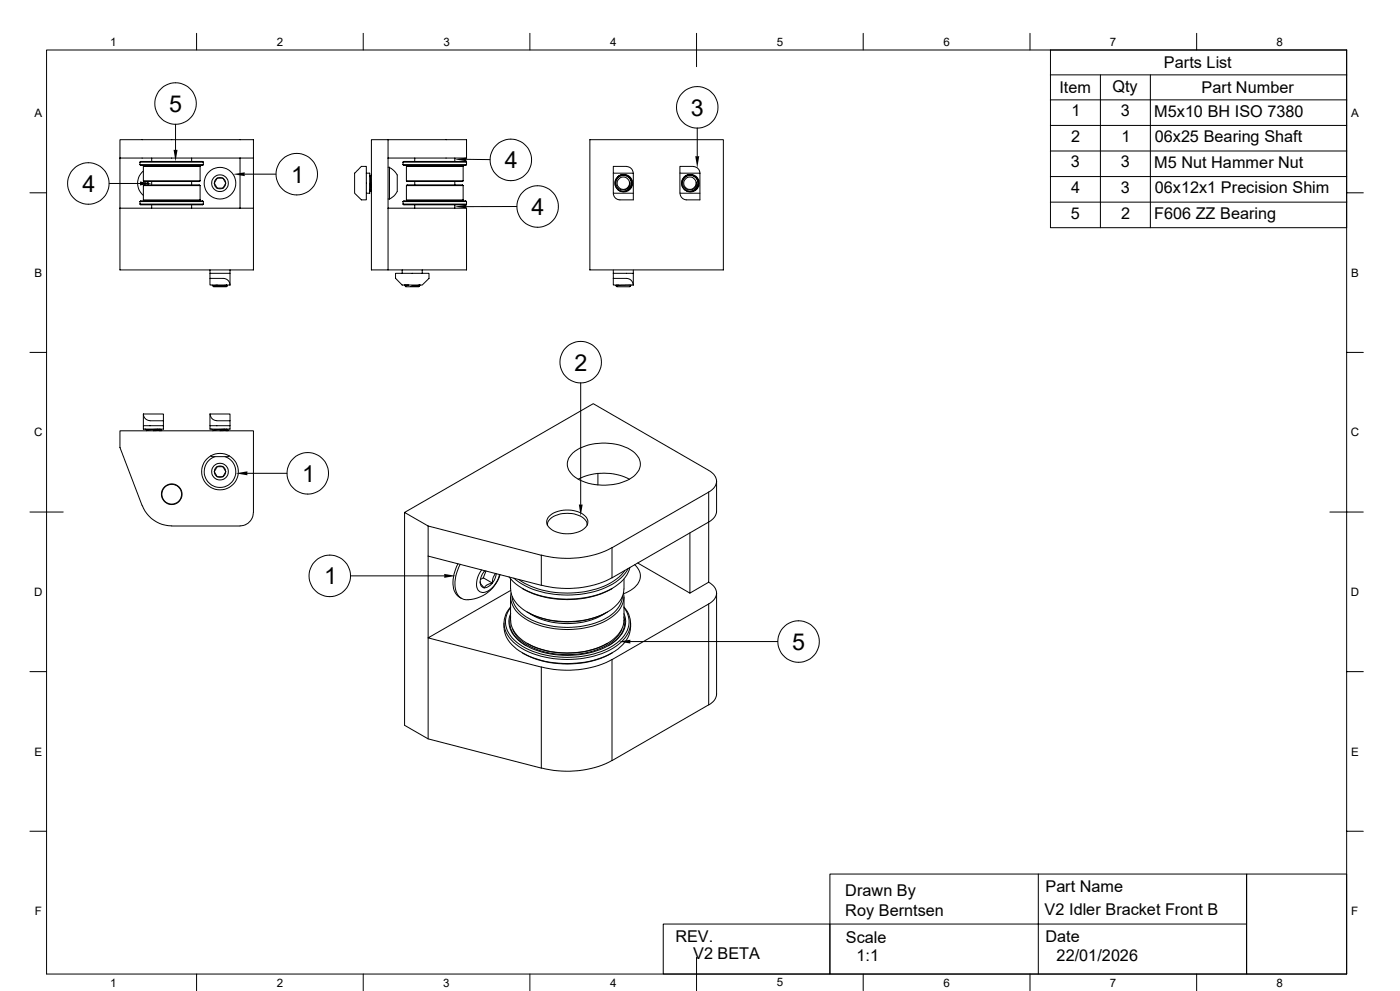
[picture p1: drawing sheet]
<svg xmlns="http://www.w3.org/2000/svg" width="420mm" height="297mm" viewBox="0 0 420 297" stroke-linecap="round" stroke-linejoin="round" font-family="sans-serif">
<g fill="none" stroke="#000" stroke-width=".3">
<path d="M14 15h390v276.9h-390zM59 10v5M109 10v5M159 10v5M209 10v10M259 10v5M309 10v5M359 10v5M404 15h-88.9v53.2h88.9M52.7 37.3v7.6M209.2 38.4v8.4M315.1 22.4h88.9"/>
<path d="M315.1 29.9h88.9M315.1 37.6h88.9M330.1 22.4v45.8M345.1 22.4v45.8M9 57.8h5M32.8 55h9.2M36 47.4v33.5h40v-33.5M36 47.4v-5.5h40v5.5h-4M36 47.4h36M42 49.4l.2 .2h18.6l.2-.2M42 49.4h19M42 48.6l.2-.2h18.6l.2 .2"/>
<path d="M42 48.6h19M42 48.6v.8M43 55.6l.2-.2h16.6l.2 .2M43 55.6h17M43 59.9h17M43 54.2l.2 .2h16.6l.2-.2M43 54.2h17M43 49.9h17M43 59.9l.1 .2M43 49.9v4.3M43 55.6v4.3M43 51.2a4.8 4.8 0 0 0 0 7.4"/>
<path d="M43.1 49.7h16.8M43.1 49.6v.1M43.1 49.7l-.1 .2M43.6 54.4v1M44.4 54.4v1M44.6 54.4a.58 .58 0 0 0 0 1M45.5 47.4v1M45.5 54.4v1M57.5 47.4v1M57.5 54.4v1M59.9 49.6v.1M59.9 49.7l.1 .2"/>
<path d="M60 59.9l-.1 .2M60 49.9v4.3M60 55.6v4.3M61 48.6v.8M65.2 53.4h1.2a1.25 1.25 0 0 1 1.1 1l.2 .5-.6 1.1a1.24 1.24 0 0 1-1.4 .4h-.5l-.7-1.1a1.01 1.01 0 0 1 .4-1.4zM72 47.4v15M73.4 52.2h9.4M106.4 51.9l2-2h1.5v10h-1.5l-2-2zM109.9 51.9h1v6h-1M110.9 57.2l.2 .2M110.9 52.7l.1 .2M110.9 54.9l.2 2.5"/>
<path d="M110.9 56.7l.1 .7M111 52.9l.2 .1 .2 3.3M111 52.9l.4 4-.3 .5M111.4 52.4l-.3 .5M116.4 41.9h-5v39h28.6v-18.5h-23.6M116.4 41.9h23.6v5.5h-23.6zM116.4 47.4v33.5M116.4 50.1h.4v9.5M116.4 59.6h.4M116.8 50.2a3.5 3.5 0 0 1 2.4 4v.7a4 4 0 0 1-.6 3.4l-1.8 1.3M120.9 49.4l.3 .2h18.5l.3-.2M120.9 49.4h19.1"/>
<path d="M120.9 48.6l.3-.2h18.5l.3 .2M120.9 48.6h19.1M120.9 48.6v.8M121.9 55.6l.2-.2h16.6l.2 .2M121.9 55.6h17M121.9 59.9h17M121.9 54.2l.2 .2h16.6l.2-.2M121.9 54.2h17M121.9 49.9h17M121.9 59.9l.1 .2M121.9 49.9v4.3M121.9 55.6v4.3"/>
<path d="M122 49.7h16.8M122 49.6v.1M122 49.7l-.1 .2M124.4 47.4v1M124.4 54.4v1M136.4 47.4v1M136.4 54.4v1M138.8 49.6v.1M138.8 49.7l.1 .2M138.9 59.9l-.1 .2M138.9 49.9v4.3M138.9 55.6v4.3"/>
<path d="M140 48.6v.8M140 47.8h7M177 41.9h40v39h-40zM184 49.9h4a2.02 2.02 0 0 1 1.9 2h-5.9zM184 51.9v6h6M185.3 53l1.1-.6 1.1-.1 .9 .3 .8 .7a2.53 2.53 0 0 1 .5 2.3l-.6 1-1.1 .8-1.1 .1-1.3-.4-.3-.4 1.3 .7h.7l1.1-.4 .9-1 .2-1.4-.6-1.3-1.3-.8h-1.4zM185.3 53.1a2.46 2.46 0 0 0 0 3.6M188.6 56l.3-.6v-.8l.1 .9-.4 1-.6 .5-1 .4M188.6 56l-.5 .6-.9 .3h-.8l-.9-.5-.7-1.1v-.7l.4-1.1 .8-.7 .9-.2 .8 .1 1.3 .9 .3 .6 .1 1.1-.7 1.4 .7-1 .1-1-.6-1.4-1.2-.8h-1.5l-.8 .5-.8 1-.1 1.5 .8 1.3 1.7 .6M188.8 56.7l-.8 .5-1 .2M190 51.9v8h-4a2.02 2.02 0 0 1-2-2M204 49.9h4a2.02 2.02 0 0 1 2 2h-6z"/>
<path d="M204 51.9v6h6M205.3 53.1a2.46 2.46 0 0 0 0 3.6M205.4 52.9l.9-.5 1.1-.1 .9 .2 .9 .8a2.79 2.79 0 0 1 .5 2.3l-.7 1.1-1.1 .7-1 .1-1.3-.5-.3-.3 1.3 .7 1.7-.4 .9-.9 .3-1.3-.5-1.4-1-.8-1.2-.2-.9 .2-.6 .4zM208.7 56.7l-.8 .5-.9 .2M208.7 56.7l.8-1.5-.1-.9-.3-.7-.7-.7-.8-.4h-1.4l-.8 .5-.6 .6-.3 .8v1l.8 1.4 1.7 .6M208.9 54.6v.8l-.5 .9-.8 .6h-1.1l-.7-.3-.7-.6-.3-1.5 .6-1.2 .7-.5 1.2-.2 1 .3 .6 .6 .5 1.2-.1 1.1-.6 .9M209 54.6v1.1l-.4 .8-.6 .5-1 .4M210 51.9v8h-4a2.02 2.02 0 0 1-2-2M315.1 52.9h88.9M315.1 45.3h88.9M404 57.8h5M36 62.4h36"/>
<path d="M42 60.4l.2-.2h18.6l.2 .2M42 60.4h19M42 61.2l.2 .2h18.6l.2-.2M42 61.2h19M42 60.4v.8M43.1 60.1h16.8M43.1 60.1v.1M45.5 61.4v1M57.5 61.4v1M59.9 60.1v.1M61 60.4v.8M72 62.4h4"/>
<path d="M120.9 60.4l.3-.2h18.5l.3 .2M120.9 60.4h19.1M120.9 61.2l.3 .2h18.5l.3-.2M120.9 61.2h19.1M120.9 60.4v.8M122 60.1h16.8M122 60.1v.1M124.4 61.4v1M136.4 61.4v1M138.8 60.1v.1M140 60.4v.8M155 61.9h-15"/>
<path d="M315.1 60.6h88.9M63 81.9h6v3.5a2.02 2.02 0 0 0-2-2h-4zM63 83.4v2h6M63 80.9v1M63.6 85.4l.4 .4M64 85.8l.1 .1M64.1 85.9h.3M65.2 85.4l-1 .2-.2 .2M68 85.4l-3.9 .4M68 85.5l-3.6 .4M68 85.4l.2 .2M68 85.4h.1"/>
<path d="M68.2 85.6l-.3 .3h-3.8M68.2 85.6l-3.8 .3M69 80.9v1M120.6 80.9v1h8.1v1.5l-2 2h-6.1l-1.9-2v-1.5h1.9M121.4 85.5l.4 .4h3.8l.1-.1M121.5 85.4l-.1 .1M122.6 85.4l-1.2 .1M125.6 85.6l-2.2 .3M125.6 85.7l-.8 .2M125.7 85.8l-.9 .1M125.9 85.4l-2.5 .5h1.4M126 85.4l-.3 .4"/>
<path d="M126.7 80.9v1M184 83.4h4a2.02 2.02 0 0 1 1.9 2h-5.9zM184 83.4v-1.5h6v3.5M184 80.9v1M184.8 85.6l.3 .3h3.8M185 85.4v.1M185 85.5l-.2 .1M185.6 85.4l-.6 .1M188.9 85.9h.1M188.9 85.8v.1M189 85.8l-.1 .1M189.1 85.4l-4.3 .2"/>
<path d="M189.4 85.4l-.4 .4M190 80.9v1M9 105.6h5M174.2 114.8v36.4M404 105.6h5M43 124.1a2.02 2.02 0 0 0 2 2M43 124.1v3.5h6v-1.5M43 124.1h6v2h-4M43 127.6v1h6v-1M43.6 128.6l.4 .4M44 129l-.1 .1M47.4 128.6l-3.4 .3"/>
<path d="M48.5 129l-.7 .1M48.5 128.9l-2.5 .2M48.5 128.9l-.6-.3-3.9 .4M48.5 128.9v.1M48.5 129l-.2 .1M63 124.1v3.5h6v-1.5M63 124.1h6v2h-4M63 127.6v1h6v-1M63 124.1a2.02 2.02 0 0 0 2 2M63.2 136.6l.3 .2M63.5 136.9h5M63.5 128.6h.1"/>
<path d="M63.5 128.6l.6 .4M64.1 129l-.3 .1M64.5 136.9a4.7 4.7 0 0 0-2.3 7.3 4.7 4.7 0 0 0 7.6 0 4.7 4.7 0 0 0-2.3-7.3M65.1 140l1.3-.1a1.25 1.25 0 0 1 1.1 1l.2 .5-.6 1a1.23 1.23 0 0 1-1.5 .5 1.24 1.24 0 0 1-1.1-1.1 1.06 1.06 0 0 1 .4-1.4zM67.4 128.6l-3.3 .3M68.5 129l-.7 .1M68.5 128.9l-2.5 .2M68.5 128.9l-.6-.3-3.8 .4M68.5 128.9v.1M68.5 129l-.1 .1M68.8 136.6l-.3 .2M171.9 135.7a16.2 16.2 0 0 1 18.5 0 4.3 4.3 0 0 1-.6 7.3 16.4 16.4 0 0 1-17.9-.5 4.3 4.3 0 0 1 0-6.8z"/>
<path d="M9 153.5h10M42.6 151.5l-6.6-17.4v-5h40v24.5M42.7 151.5a9.5 9.5 0 0 0 8.8 6.1M51.5 157.6h20.5M74.2 141.9h11.9M76 153.6a4 4 0 0 1-4 4M121.4 153.6v63.8l7 4 34 8.8v-30.3l-34-8.7 24.8-14.2M128.4 157.6l34 8.8v9l-34-8.7zM164.2 157.3v.1M164.8 154.7a8.8 8.8 0 0 1 10.8 0 2.5 2.5 0 0 1-.9 4.2 9.1 9.1 0 0 1-9.9-.8 2.26 2.26 0 0 1 0-3.4zM173.4 143.6a17.2 17.2 0 0 1 15.4 0M176.2 157.3l-.1 .1a4.1 4.1 0 0 0-3.8-3.3 7.9 7.9 0 0 0-7.8 2l-.3 1.3"/>
<path d="M179.4 141.9v3.5M207 159.7v18.1l5.6-3.3M212.6 147.4a3.4 3.4 0 0 0 2.4-3.2 3.4 3.4 0 0 0-2.4-3.2l-34.6-20-56.6 32.6 7 4M215 144.2v9a3.9 3.9 0 0 1-2.4 3.2l-29 16.8M398.9 153.5h10.1M105.2 172.6h28.1M128.4 166.7v54.7M137.4 169a9.7 9.7 0 0 0-.7 8.9l1.7 1.5M138 169.1a9.5 9.5 0 0 0-.6 9.3 4 4 0 0 0 4.8 1.1 10.6 10.6 0 0 0 7.8-7.3M144 174.4l.3 .7 .9 1.1M144.5 170.8a5.9 5.9 0 0 0-1.1 6.1 2.44 2.44 0 0 0 3.8-.3 8.5 8.5 0 0 0 2.7-4.4M145 173.2l2.7 1.6"/>
<path d="M145.5 171.1a4.4 4.4 0 0 0-1.1 4.5l.8 .5M145.8 171.1l-.8 2.1-.9 .5M147.7 174.8l-1.7 .5-.8 .9M147.7 174.8a3.3 3.3 0 0 1-2.5 1.3M148.7 171.9l-.7 1.2-.3 1.7M148.9 172l-.4 1.4-.8 1.4M153.2 173.6v2.9M153.2 178.9v7M153.2 176.5a9.4 9.4 0 0 0 6.4 7.7 26.9 26.9 0 0 0 23-1 8.3 8.3 0 0 0 4.6-6.7M153.3 177.7a7.4 7.4 0 0 0 4.2 7.7 26.1 26.1 0 0 0 25.4 0 7.6 7.6 0 0 0 4.1-7.7M153.6 178.8a9 9 0 0 0 6 7 26.2 26.2 0 0 0 23-1 8.4 8.4 0 0 0 4.1-6M156.7 176.4a28.9 28.9 0 0 0 27 0"/>
<path d="M183.6 173.1a29.6 29.6 0 0 1-21.2 2.3M183.6 164.1a29.6 29.6 0 0 1-21.2 2.3M183.6 173.2v-9l29-16.7v27M187.2 173.6v2.9M187.2 178.9v7M187.5 171a17.9 17.9 0 0 1-12.1 6.3 27.5 27.5 0 0 1-19.8-3.6M188.5 170.3a15.4 15.4 0 0 1-10.3 7 29.4 29.4 0 0 1-22.4-2.8l-1.7-1.2M189 170.1a12.2 12.2 0 0 1-8.6 7.7 29.4 29.4 0 0 1-24.9-2.2l-1.6-1.3-1.2-1.4M190.4 169.2a4.3 4.3 0 0 1-.5 7.2l-2.8 1.5M191.3 168.7l15.7 9.1M212.6 174.5a3.4 3.4 0 0 1 2.4 3.3 3.4 3.4 0 0 1-2.4 3.2M215 177.8v30.2a3.9 3.9 0 0 1-2.4 3.2"/>
<path d="M151.2 186.7a9.3 9.3 0 0 0 5.6 9 29.4 29.4 0 0 0 27.7-.6 8.9 8.9 0 0 0 4.6-7.1M153.2 182.1a6.8 6.8 0 0 0 1.1 9.8 24.3 24.3 0 0 0 17.2 5.1 21.7 21.7 0 0 0 15.2-5.8 6.7 6.7 0 0 0 .5-9.1M153.2 181.9a7.1 7.1 0 0 0 .9 10.6 25.7 25.7 0 0 0 18.8 5 20.7 20.7 0 0 0 14.7-6.4 6.9 6.9 0 0 0-.4-9.2M153.2 184.9a7.3 7.3 0 0 0 3.9 8.1l.8 .5M153.2 183.9a7 7 0 0 0 3.1 8.6 26.7 26.7 0 0 0 22.7 2.5 12.7 12.7 0 0 0 8.3-6.6l.4-2.3-.5-2.2M153.2 185.9a9.4 9.4 0 0 0 6.4 7.7 26.9 26.9 0 0 0 23-1 8.3 8.3 0 0 0 4.6-6.7M153.8 188.6a12.9 12.9 0 0 0 9 6.6 25.6 25.6 0 0 0 20.6-2.7l2-1.9 1.2-2M156.7 195.7a28.9 28.9 0 0 0 27 0M158.1 183.4l.3 .2M158.1 192.8l.2 .2M158.3 192.9a26.2 26.2 0 0 0 23.7 0M158.4 183.6a25.8 25.8 0 0 0 23.5 0"/>
<path d="M158.8 183.8a22.4 22.4 0 0 0 22.7 0M182.2 183.4l-.3 .2M182.2 192.8l-.1 .2M183.6 197.7l29-16.7v30.2l-29 16.8zM183.6 197.7a29.6 29.6 0 0 1-21.2 2.2M187.2 184.9a7.3 7.3 0 0 1-3.9 8.1l-.8 .5M189.1 192.3h44.2M189.2 186.7v1.3M9 201.3h5M404 201.3h5M183.6 227.9a29.6 29.6 0 0 1-21.2 2.3M9 249.1h5"/>
<path d="M404 249.1h5M199 276.9h50v15h-50zM249 262h125v29.9h-125zM249 276.9h125M311.5 262v29.9M374 262h30v29.9h-30zM59 291.9v5M109 291.9v5M159 291.9v5M209 286.9v10M259 291.9v5M309 291.9v5"/>
<path d="M359 291.9v5"/>
<circle cx="52.6" cy="31" r="6.2"/>
<circle cx="209.2" cy="32.2" r="6.2"/>
<circle cx="26.5" cy="55" r="6.2"/>
<circle cx="66" cy="54.9" r="2.51"/>
<circle cx="66" cy="54.9" r="1.7"/>
<circle cx="66" cy="54.9" r="4.7"/>
<circle cx="89" cy="52.2" r="6.2"/>
<circle cx="153.3" cy="47.9" r="6.2"/>
<circle cx="187" cy="54.9" r="1.86"/>
<circle cx="207" cy="54.9" r="1.86"/>
<circle cx="161.3" cy="61.9" r="6.2"/>
<circle cx="174.2" cy="108.5" r="6.2"/>
<circle cx="51.5" cy="148.1" r="3.1"/>
<circle cx="51.5" cy="148.1" r="2.97"/>
<circle cx="66" cy="141.4" r="1.7"/>
<circle cx="66" cy="141.3" r="5.5"/>
<circle cx="66" cy="141.3" r="2.51"/>
<circle cx="92.3" cy="141.9" r="6.2"/>
<circle cx="98.9" cy="172.6" r="6.2"/>
<circle cx="239.6" cy="192.3" r="6.2"/>
</g>
<path d="M42 54.4l3.5 .6-3.5 .6zM52.1 44.9h1.2l-.6 3.5zM69.9 52.2l3.5-.6v1.2zM136.4 47.8l3.6-.6-.1 1.1zM208.6 46.8h1.2l-.6 3.5zM136.4 61.9l3.6-.6v1.2zM70.7 141.9l3.5-.6v1.2zM173.7 151.2h1.1l-.6 3.5zM133.3 172l3.4 .6-3.4 .6zM185.6 192.3l3.5-.6v1.2z" fill="#000"/>
<g font-size="7">
<text x="50.7" y="33.5">5</text>
<text x="207.3" y="34.6">3</text>
<text x="151.4" y="50.4">4</text>
<text x="24.7" y="57.5">4</text>
<text x="87.3" y="54.7">1</text>
<text x="159.5" y="64.4">4</text>
<text x="172.3" y="111.1">2</text>
<text x="90.6" y="144.4">1</text>
<text x="97.2" y="175.1">1</text>
<text x="237.6" y="194.7">5</text>
</g>
<g font-size="4.9">
<text x="349.2" y="20.4">Parts List</text>
<text x="317.8" y="27.9">Item</text>
<text x="333.7" y="27.4">Qty</text>
<text x="360.5" y="27.9">Part Number</text>
<text x="321.4" y="34.8">1</text>
<text x="336.2" y="34.8">3</text>
<text x="346.2" y="35">M5x10 BH ISO 7380</text>
<text x="321.3" y="42.5">2</text>
<text x="336.4" y="42.5">1</text>
<text x="346.4" y="42.6">06x25 Bearing Shaft</text>
<text x="321.3" y="50.2">3</text>
<text x="336.3" y="50.2">3</text>
<text x="346.2" y="50.2">M5 Nut Hammer Nut</text>
<text x="321.4" y="57.8">4</text>
<text x="336.2" y="57.8">3</text>
<text x="346.4" y="58">06x12x1 Precision Shim</text>
<text x="321.3" y="65.5">5</text>
<text x="336.3" y="65.5">2</text>
<text x="346.2" y="65.6">F606 ZZ Bearing</text>
<text x="253.6" y="268.4">Drawn By</text>
<text x="313.6" y="267.5">Part Name</text>
<text x="253.6" y="274.7">Roy Berntsen</text>
<text x="313.3" y="274.3">V2 Idler Bracket Front B</text>
<text x="202.6" y="282.4">REV.</text>
<text x="207.9" y="287.4">V2 BETA</text>
<text x="253.7" y="282.5">Scale</text>
<text x="257" y="288">1:1</text>
<text x="313.6" y="282.4">Date</text>
<text x="316.9" y="288">22/01/2026</text>
</g>
<g font-size="3.5">
<text x="33" y="13.7">1</text>
<text x="83" y="13.7">2</text>
<text x="133" y="13.7">3</text>
<text x="183" y="13.7">4</text>
<text x="233" y="13.7">5</text>
<text x="283" y="13.7">6</text>
<text x="333" y="13.7">7</text>
<text x="383" y="13.7">8</text>
<text x="10.3" y="35.1">A</text>
<text x="405.3" y="35.1">A</text>
<text x="10.3" y="83">B</text>
<text x="405.3" y="83">B</text>
<text x="10.2" y="130.8">C</text>
<text x="405.2" y="130.8">C</text>
<text x="10.2" y="178.6">D</text>
<text x="405.2" y="178.6">D</text>
<text x="10.3" y="226.4">E</text>
<text x="405.3" y="226.4">E</text>
<text x="10.4" y="274.3">F</text>
<text x="405.4" y="274.3">F</text>
<text x="33" y="295.7">1</text>
<text x="83" y="295.7">2</text>
<text x="133" y="295.7">3</text>
<text x="183" y="295.7">4</text>
<text x="233" y="295.7">5</text>
<text x="283" y="295.7">6</text>
<text x="333" y="295.7">7</text>
<text x="383" y="295.7">8</text>
</g>
</svg>
